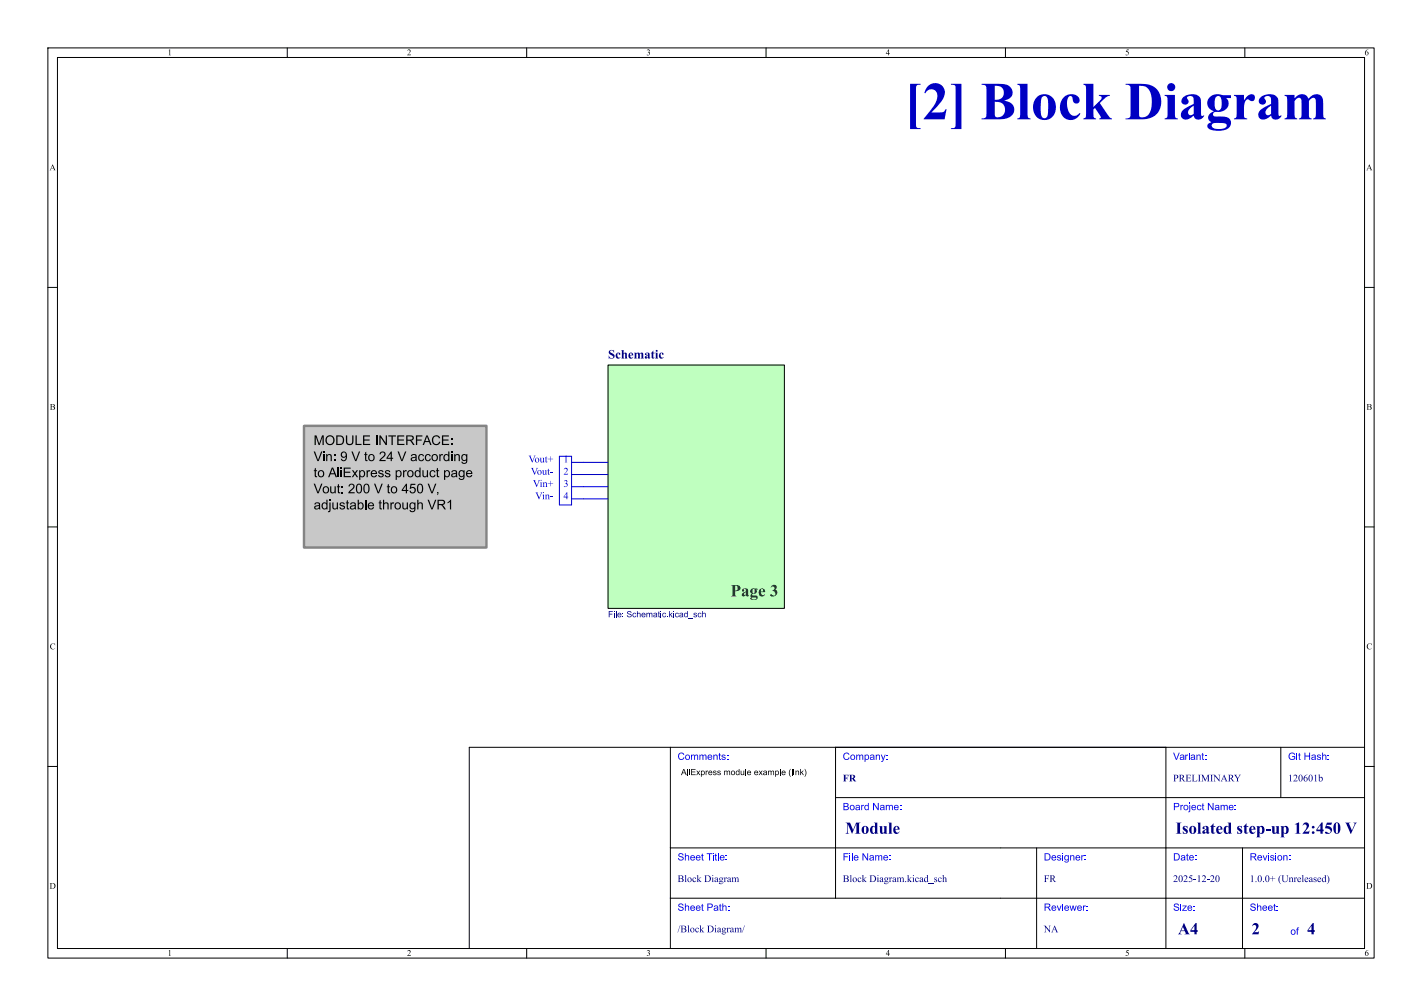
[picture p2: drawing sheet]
<svg xmlns="http://www.w3.org/2000/svg" width="297mm" height="210mm" viewBox="0 0 297 210" stroke-linecap="round" stroke-linejoin="round" font-family="sans-serif">
<g fill="none" stroke="#000" stroke-width=".21">
<path d="M10 10h277v190h-277zM12 12h273v186h-273zM60 10v2M110 10v2M160 10v2M210 10v2M260 10v2M10 60h2M285 60h2M10 110h2M285 110h2M140 156v42"/>
<path d="M174.5 156v31.5M243.5 156v42M267.5 156v10.5M285 156h-187v42M10 160h2M140 177h145M174.5 166.5h110.5M216.5 177v21M259.5 177v21M285 160h2M60 198v2M110 198v2"/>
<path d="M140 187.5h145M160 198v2M210 198v2M260 198v2"/>
</g>
<path d="M127 76.2h36.8v50.8h-36.8z" fill="#bfffbf" stroke="#bfffbf" stroke-width=".21"/>
<path d="M63.5 88.9h38.1v25.4h-38.1z" fill="#c8c8c8"/>
<path d="M127 76.2h36.8v50.8h-36.8z" fill="none" stroke="#000" stroke-width=".21"/>
<g fill="#000084">
<path d="M127.1 127.6h.9v.1h-.7v.4h.6v.2h-.6v.6h-.2z"/>
<path d="M128.2 127.6h.2v.2h-.2z"/>
<path d="M128.6 127.6h.1v1.3h-.1z"/>
<path d="M131.1 127.7l.6-.1 .2 .3-.2 .1a.27 .27 0 0 0-.3-.4 .27 .27 0 0 0-.1 .5h.1a.43 .43 0 0 1 .5 .6 .43 .43 0 0 1-.7 .1l-.3-.3 .2-.1a.31 .31 0 0 0 .3 .3 .31 .31 0 0 0 .3-.3l-.6-.3z"/>
<path d="M133 127.6h.2v.4l.3-.1 .3 .2v.8h-.2v-.7l-.2-.2-.2 .2v.7h-.2z"/>
<path d="M137.5 127.7l.2-.1v.3h.1l-.1 .2v.5l.1 .3-.3-.1v-.7h-.1z"/>
<path d="M138 127.6h.1v.2h-.1z"/>
<path d="M139.8 127.6h.1v.7l.4-.4h.2l-.4 .4 .4 .6h-.2l-.3-.5-.1 .5h-.1z"/>
<path d="M140.6 127.6h.2v.2h-.2z"/>
<path d="M143 128l.2-.1 .3 .1v-.4h.2v1.3l-.2-.2-.4 .1-.2-.3 .1-.1a.3 .3 0 0 0 .4 .3 .3 .3 0 0 0 .1-.5l-.3-.1-.2 .3h-.1z"/>
<path d="M146.7 127.6h.1v.4l.3-.1 .3 .2v.8h-.1v-.7l-.2-.2-.3 .2v.7h-.1z"/>
</g>
<path d="M116.8 95.3h2.6v10.1h-2.6zM119.4 99.1h7.6M119.4 96.5h7.6M119.4 104.1h7.6M119.4 101.6h7.6" fill="none" stroke="#0000c2" stroke-width=".21"/>
<path d="M63.5 88.9h38.1v25.4h-38.1z" fill="none" stroke="#848484" stroke-width=".51"/>
<g fill="#000">
<path d="M65.7 90.9h.4l.6 1.7 .6-1.7h.3v2h-.2v-1.7l-.6 1.7h-.3l-.5-1.7v1.7h-.3zM65.7 97.8l.3-.1v.5h.2v.2h-.2v.8l.3 .4a.36 .36 0 0 1-.5 0 .36 .36 0 0 1-.1-.4v-.8h-.2v-.2h.2zM65.5 94.3h.3l.6 1.7 .7-1.7h.2l-.7 2h-.3zM67.5 94.3h.3v.2h-.3zM68.2 91.1a.99 .99 0 0 1 1.5 .2 .99 .99 0 0 1-.3 1.4 .99 .99 0 0 1-1.4-.6v-.2h.2a.73 .73 0 0 0 1 .7 .73 .73 0 0 0 .3-1.1 .69 .69 0 0 0-.8-.4 .69 .69 0 0 0-.5 .8h-.2zM69.3 97.6h.3l.8 2h-.3l-.2-.6h-.9l-.2 .6h-.3l.3-.8h1l-.4-1-.3 1h-.3zM70.2 90.9h.7a1.01 1.01 0 0 1 1 1 1.01 1.01 0 0 1-1 1h-.7v-.2h.7a.77 .77 0 0 0 .7-.8 .77 .77 0 0 0-.7-.8h-.4v1.6h-.3zM71.8 97.6h1.4v.2h-1.1v.7h1.1v.2h-1.1v.7h1.2v.2h-1.5zM71.3 94.4a.71 .71 0 0 1 .9 0 .71 .71 0 0 1 .3 .8 .73 .73 0 0 1-.3 1 .73 .73 0 0 1-.9-.2l-.1-.2h.2a.42 .42 0 0 0 .6 .3 .42 .42 0 0 0 .2-.6v-.2l-.2 .2a.59 .59 0 0 1-.8-.6h.2a.4 .4 0 0 0 .6 .4 .4 .4 0 0 0 .1-.7 .4 .4 0 0 0-.7 .2v.1h-.2zM72.2 90.9h.3v1.1a.53 .53 0 0 0 .5 .7 .53 .53 0 0 0 .6-.7v-1.1h.2v1.2a.79 .79 0 0 1-.8 .8 .79 .79 0 0 1-.8-.8zM73.4 94.3h.3l.6 1.7 .7-1.7h.2l-.8 2h-.2zM74.3 90.9h.2v1.8h1v.2h-1.2z"/>
<path d="M75.8 90.9h1.5v.2h-1.2v.6h1.1v.3h-1.1v.7h1.2v.2h-1.5zM76.3 94.4l.2-.1v.5h.2v.2h-.2v.8l.3 .5a.36 .36 0 0 1-.4-.1 .36 .36 0 0 1-.1-.4v-.8h-.2v-.2h.2zM79.2 90.9h.3l1.1 1.6v-1.6h.2v2h-.3l-1-1.6v1.6h-.3zM79.5 94.4a.64 .64 0 0 1 .9 .1 .64 .64 0 0 1-.2 .9l-.6 .6h.9v.3h-1.3l.3-.6a1.03 1.03 0 0 0 .7-1.1 .39 .39 0 0 0-.4-.1 .39 .39 0 0 0-.3 .4l-.2-.1zM81.1 90.9h1.6v.2h-.7v1.8h-.2v-1.8h-.7zM81.6 94.3h.2v1.3h.3v.2h-.3v.5h-.2v-.5h-.9v-.2h.9v-.9l-.6 .9h-.3zM83 90.9h1.4v.2h-1.2v.6h1.1v.3h-1.1v.7h1.3v.2h-1.5zM83 94.3h.3l.6 1.7 .7-1.7h.3l-.8 2h-.3zM84.8 90.9h.9a.56 .56 0 0 1 .7 .5 .56 .56 0 0 1-.5 .6l.7 .9h-.3l-.6-.8-.3-.1h-.3v.9h-.3v-1.1h.9a.35 .35 0 0 0 .5-.3 .35 .35 0 0 0-.5-.4h-.6v.7h-.3zM86.9 90.9h1.3v.2h-1.1v.7h1v.2h-1v.9h-.2zM86.8 98.3a.54 .54 0 0 1 .8 0v-.7h.2v2h-.2v-.2a.6 .6 0 0 1-.7 .2 .6 .6 0 0 1-.3-.7h.2a.43 .43 0 0 0 .5 .5 .43 .43 0 0 0 .3-.6l-.2-.4-.3-.1-.2 .2-.1 .4h-.2zM89 90.9h.3l.8 2h-.3l-.2-.6h-.8l-.2 .6h-.3l.3-.8h.9l-.3-1-.4 1h-.2z"/>
<path d="M90.5 91.1a.88 .88 0 0 1 1.4 .3l-.2 .1a.68 .68 0 0 0-1-.3 .68 .68 0 0 0-.2 1 .61 .61 0 0 0 .6 .5 .61 .61 0 0 0 .6-.5l.3 .1a.95 .95 0 0 1-1.3 .5 .95 .95 0 0 1-.4-1.3zM91.2 97.8l.3-.1v.5h.2v.2h-.2v.8l.3 .4a.36 .36 0 0 1-.5 0 .36 .36 0 0 1-.1-.4v-.8h-.1v-.2h.1zM92.3 90.9h1.5v.2h-1.2v.6h1.1v.3h-1.1v.7h1.2v.2h-1.5zM92.8 94.9a.54 .54 0 0 1 .8 .1v-.7h.3v2h-.3v-.2a.6 .6 0 0 1-.7 .1 .6 .6 0 0 1-.3-.7h.3a.43 .43 0 0 0 .4 .6 .43 .43 0 0 0 .3-.7l-.1-.3-.3-.1-.3 .2v.3h-.3zM94.2 91.4h.3v.3h-.3zM94.2 92.6h.3v.3h-.3zM94.2 94.3h.3v.2h-.3zM65.5 101h.3l.6 1.8 .7-1.8h.2l-.7 2h-.3zM65.8 105l.1-.1a.64 .64 0 0 1 .8 0 .64 .64 0 0 1 .2 .8v.6h-.2l-.1-.1a.57 .57 0 0 1-.6 .2 .57 .57 0 0 1-.4-.5l.6 .3a.44 .44 0 0 0 .4-.6l-1 .3a.65 .65 0 0 1 .8-.4 .22 .22 0 0 0 .2-.3 .22 .22 0 0 0-.3-.1l-.4 .2h-.3zM67.6 101.7a.72 .72 0 0 1 1.1 .1 .72 .72 0 0 1-.3 1 .72 .72 0 0 1-1-.4v-.1h.2a.48 .48 0 0 0 .6 .5 .48 .48 0 0 0 .3-.8l-.4-.3a.46 .46 0 0 0-.5 .6h-.2zM67.4 105a.54 .54 0 0 1 .8 .1v-.8h.2v2h-.2v-.1a.6 .6 0 0 1-.7 .1 .6 .6 0 0 1-.3-.7h.2a.44 .44 0 0 0 .5 .6 .44 .44 0 0 0 .3-.7l-.2-.4h-.3l-.2 .2-.1 .3h-.2zM68.8 104.9h.2v1.5a.4 .4 0 0 1-.1 .4 .4 .4 0 0 1-.4 .1l.3-.4z"/>
<path d="M68.8 104.3h.2v.3h-.2zM68.9 101.5h.3v1.1l.2 .2a.39 .39 0 0 0 .5-.5v-.8h.2v1.5h-.2v-.2a.52 .52 0 0 1-.6 .2 .52 .52 0 0 1-.4-.6zM69.4 104.9h.3v1.1l.2 .2a.39 .39 0 0 0 .4-.5v-.8h.3v1.4h-.2v-.2a.52 .52 0 0 1-.7 .2 .52 .52 0 0 1-.3-.5zM71 105l.3-.1a.52 .52 0 0 1 .7 .4h-.2a.28 .28 0 0 0-.3-.3 .28 .28 0 0 0-.2 .4 .62 .62 0 0 1 .8 .6 .64 .64 0 0 1-.7 .4 .64 .64 0 0 1-.5-.5h.2a.32 .32 0 0 0 .4 .3 .32 .32 0 0 0 .3-.4 .71 .71 0 0 1-.9-.6zM70.6 101.2l.2-.2v.5h.2v.2h-.2v.9l.3 .4a.36 .36 0 0 1-.4-.1 .36 .36 0 0 1-.1-.3v-.9h-.2v-.2h.2zM71.4 101.5h.2v.3h-.2zM71.4 102.7h.2v.3h-.2zM72.4 104.5l.3-.1v.5h.2v.2h-.2v.8l.2 .4a.36 .36 0 0 1-.4 0 .36 .36 0 0 1-.1-.4v-.8h-.2v-.2h.2zM73.3 105v-.1a.64 .64 0 0 1 .9 0 .64 .64 0 0 1 .1 .8l.1 .6h-.3v-.1a.57 .57 0 0 1-.6 .2 .57 .57 0 0 1-.4-.5l.7 .2 .2-.2 .1-.3-1 .3a.65 .65 0 0 1 .8-.4 .22 .22 0 0 0 .1-.3 .22 .22 0 0 0-.3-.1l-.4 .2h-.2zM73 101.1a.64 .64 0 0 1 1 .1 .64 .64 0 0 1-.3 .9l-.6 .6h1v.3h-1.4l.4-.6a1.03 1.03 0 0 0 .7-1.1 .39 .39 0 0 0-.5-.1 .39 .39 0 0 0-.3 .4l-.2-.1zM74.7 104.3h.2v.8a.71 .71 0 0 1 1.1 .4 .71 .71 0 0 1-.8 .9l-.3-.2v.1h-.2v-.7h.2a.44 .44 0 0 0 .5 .6 .44 .44 0 0 0 .3-.7 .4 .4 0 0 0-.5-.4 .4 .4 0 0 0-.3 .5h-.2zM74.6 101.1l.4-.1a.85 .85 0 0 1 .6 1.2 .66 .66 0 0 1-.6 .8 .66 .66 0 0 1-.7-.8v-.2h.3a.49 .49 0 0 0 0 .6 .49 .49 0 0 0 .6 .1l.1-.3a1.04 1.04 0 0 0-.2-1.2 .53 .53 0 0 0-.5 .8h-.3v-.2z"/>
<path d="M76.2 101.1l.3-.1a.85 .85 0 0 1 .7 1.2 .66 .66 0 0 1-.7 .8 .66 .66 0 0 1-.6-.8v-.2h.2a.49 .49 0 0 0 .1 .6 .49 .49 0 0 0 .6 .1l.1-.3a1.04 1.04 0 0 0-.3-1.2 .53 .53 0 0 0-.5 .8h-.2v-.2zM77 105.1a.68 .68 0 0 1 .8-.2 .68 .68 0 0 1 .3 .8h-1a.42 .42 0 0 0 .3 .5 .42 .42 0 0 0 .5-.3h.2a.69 .69 0 0 1-.8 .4 .69 .69 0 0 1-.5-.8h1.1a.41 .41 0 0 0-.4-.4 .41 .41 0 0 0-.4 .4h-.3zM78.1 101h.3l.6 1.8 .7-1.8h.2l-.7 2h-.3zM79.3 104.5l.2-.1v.5h.3v.2h-.3v.8l.3 .4a.36 .36 0 0 1-.4 0 .36 .36 0 0 1-.1-.4v-.8h-.2v-.2h.2zM80 104.3h.2v.8l.5-.2 .4 .2 .1 1.2h-.3v-.9a.36 .36 0 0 0-.4-.3 .36 .36 0 0 0-.3 .4v.8h-.2zM81 101.2l.2-.2v.5h.3v.2h-.3v.9l.3 .4a.36 .36 0 0 1-.4-.1 .36 .36 0 0 1-.1-.3v-.9h-.2v-.2h.2zM81.5 104.9h.3v.2l.2-.2h.2v.3a.33 .33 0 0 0-.3 0 .33 .33 0 0 0-.1 .4v.7h-.3zM81.8 101.7a.72 .72 0 0 1 1.1 .1 .72 .72 0 0 1-.3 1 .72 .72 0 0 1-1-.4v-.1h.3a.48 .48 0 0 0 .6 .5 .48 .48 0 0 0 .2-.8l-.4-.3a.46 .46 0 0 0-.4 .6h-.3zM82.6 105a.72 .72 0 0 1 1.1 .2 .72 .72 0 0 1-.3 1 .72 .72 0 0 1-1-.4v-.2h.2a.48 .48 0 0 0 .7 .5 .48 .48 0 0 0 .2-.7l-.4-.3a.46 .46 0 0 0-.5 .5h-.2zM84 104.9h.3v1.1l.2 .2a.4 .4 0 0 0 .5-.5v-.8h.2v1.4h-.2v-.2a.52 .52 0 0 1-.6 .2 .52 .52 0 0 1-.4-.5zM84.8 101h.2v1.3h.3v.2h-.3v.5h-.2v-.5h-.9v-.2h.9v-.9l-.7 .9h-.2zM85.8 101h1v.2h-.8l-.1 .6a.66 .66 0 0 1 .9 .3 .66 .66 0 0 1-.4 .9 .66 .66 0 0 1-.9-.6h.3a.45 .45 0 0 0 .7 .2 .45 .45 0 0 0 0-.7 .45 .45 0 0 0-.7 .2l-.2-.1z"/>
<path d="M85.7 105a.57 .57 0 0 1 .8 .1v-.2h.3v1.2a.63 .63 0 0 1-.5 .8 .63 .63 0 0 1-.8-.5l.5 .3a.42 .42 0 0 0 .4-.1 .42 .42 0 0 0 .1-.4 .61 .61 0 0 1-.7 .1 .61 .61 0 0 1-.3-.7h.2a.45 .45 0 0 0 .6 .5 .45 .45 0 0 0 .2-.7 .4 .4 0 0 0-.5-.3 .4 .4 0 0 0-.3 .5h-.2zM87.1 104.3h.3v.8l.4-.2 .5 .2v1.2h-.2v-.9a.36 .36 0 0 0-.4-.3 .36 .36 0 0 0-.3 .4v.8h-.3zM87.4 101.1l.3-.1a.85 .85 0 0 1 .7 1.2 .66 .66 0 0 1-.7 .8 .66 .66 0 0 1-.6-.8v-.2h.2a.49 .49 0 0 0 .1 .6 .49 .49 0 0 0 .6 .1l.1-.3a1.04 1.04 0 0 0-.3-1.2 .53 .53 0 0 0-.5 .8h-.2v-.2zM89.3 104.3h.3l.6 1.8 .7-1.8h.2l-.7 2h-.3zM89.3 101h.3l.6 1.8 .7-1.8h.2l-.7 2h-.3zM91.3 102.7h.3l-.1 .5-.2 .2 .1-.4h-.1zM91.4 104.3h.9a.56 .56 0 0 1 .7 .5 .56 .56 0 0 1-.6 .6l.7 .9h-.3l-.5-.7-.3-.2h-.4v.9h-.2v-1.1h.8a.35 .35 0 0 0 .5-.3 .35 .35 0 0 0-.4-.3h-.7v.6h-.2zM93.5 104.8l.7-.5v2h-.2v-1.5l-.5 .3z"/>
</g>
<path d="M78.6 90.9v2" fill="none" stroke="#000" stroke-width=".27"/>
<path d="M70.6 97.6v2M76.4 104.3v2" fill="none" stroke="#000" stroke-width=".25"/>
<text font-size="11.1" fill="#0000c2" x="188.9" y="27.8">[2] BlockDiagram</text>
<text font-size="3.5" fill="#143c28" x="152.6" y="124.9">Page3</text>
<g font-size="3.5" fill="#00007f">
<text x="176.5" y="174.9">Module</text>
<text x="245.5" y="174.9">Isolatedstep-up12:450V</text>
<text x="246" y="195.9">A4</text>
<text x="261.4" y="196">2</text>
<text x="273" y="196">4</text>
</g>
<g font-size="2.8">
<text x="65.5" y="97.4">Vin: 9 V to 24 V according</text>
<text x="65.5" y="100.8">to AliExpress product page</text>
</g>
<text font-size="2.7" fill="#000084" x="127" y="75.2">Schematic</text>
<g font-size="2.1" fill="#0000c2">
<text x="110.4" y="97.1">Vout+</text>
<text x="110.9" y="99.6">Vout-</text>
<text x="117.7" y="97.1">1</text>
<text x="117.7" y="99.6">2</text>
<text x="111.3" y="102.2">Vin+</text>
<text x="111.8" y="104.8">Vin-</text>
<text x="117.7" y="102.2">3</text>
<text x="117.7" y="104.8">4</text>
</g>
<g font-size="2.1" fill="#00f">
<text x="141.5" y="159.2">Comments:</text>
<text x="176" y="159.2">Company:</text>
<text x="245" y="159.2">Variant:</text>
<text x="269" y="159.2">Git Hash:</text>
<text x="176" y="169.7">Board Name:</text>
<text x="245" y="169.7">Project Name:</text>
<text x="141.5" y="180.2">Sheet Title:</text>
<text x="176" y="180.2">File Name:</text>
<text x="218" y="180.2">Designer:</text>
<text x="245" y="180.2">Date:</text>
<text x="261" y="180.2">Revision:</text>
<text x="141.5" y="190.7">Sheet Path:</text>
<text x="218" y="190.7">Reviewer:</text>
<text x="245" y="190.7">Size:</text>
<text x="261" y="190.7">Sheet:</text>
<text x="269.5" y="195.7">of</text>
</g>
<g font-size="2.1" fill="#00007f">
<text x="176" y="163.7">FR</text>
<text x="245" y="163.7">PRELIMINARY</text>
<text x="269" y="163.7">120601b</text>
<text x="141.5" y="184.7">Block Diagram</text>
<text x="176" y="184.7">Block Diagram.kicad_sch</text>
<text x="218" y="184.7">FR</text>
<text x="245" y="184.7">2025-12-20</text>
<text x="261" y="184.7">1.0.0+(Unreleased)</text>
<text x="141.5" y="195.2">/Block Diagram/</text>
<text x="218" y="195.2">NA</text>
</g>
<g font-size="1.8">
<text x="35" y="12">1</text>
<text x="85" y="12">2</text>
<text x="135" y="12">3</text>
<text x="185" y="12">4</text>
<text x="235" y="12">5</text>
<text x="285" y="12">6</text>
<text x="10.3" y="36">A</text>
<text x="285.3" y="36">A</text>
<text x="10.4" y="86">B</text>
<text x="285.4" y="86">B</text>
<text x="10.4" y="136">C</text>
<text x="285.4" y="136">C</text>
<text x="142.2" y="162">AliExpress module example (link)</text>
<text x="10.3" y="186">D</text>
<text x="285.3" y="186">D</text>
<text x="35" y="200">1</text>
<text x="85" y="200">2</text>
<text x="135" y="200">3</text>
<text x="185" y="200">4</text>
<text x="235" y="200">5</text>
<text x="285" y="200">6</text>
</g>
<text font-size="1.8" fill="#000084" x="127" y="129.6">File: Schematic.kicad_sch</text>
</svg>
